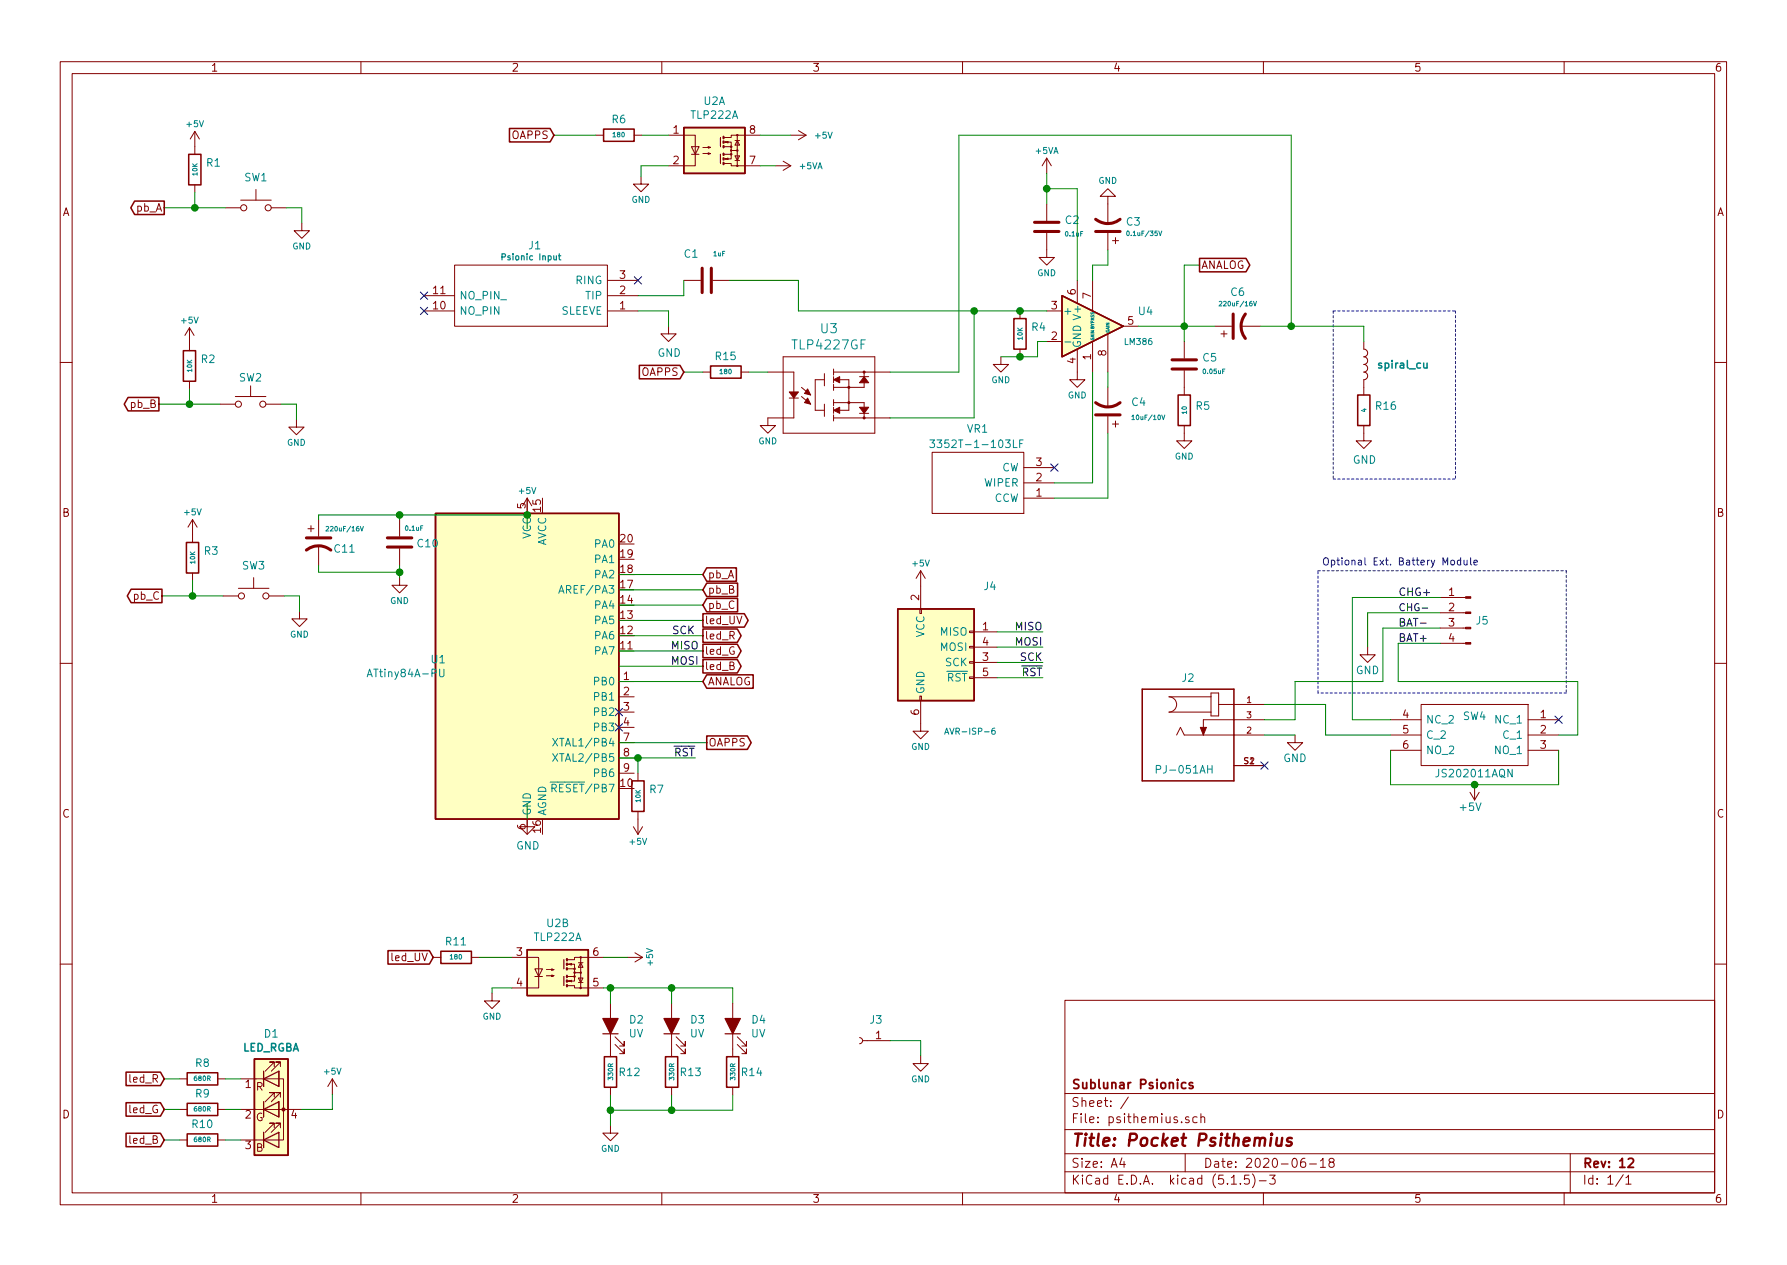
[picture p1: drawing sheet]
<svg xmlns="http://www.w3.org/2000/svg" width="297mm" height="210mm" viewBox="0 0 297 210" stroke-linecap="round" stroke-linejoin="round" font-family="sans-serif">
<g fill="none" stroke="#840000" stroke-width=".17">
<path d="M10 10.3h277v189.9h-277zM12 12.2h273v186.1h-273zM60 10.3v1.9M110 10.3v1.9M160 10.3v1.9M210 10.3v1.9M260 10.3v1.9M32.4 21.8l-.8 1.3M32.4 21.8v3.8M32.4 30.7v1.3M32.4 21.8l.7 1.3M37.5 34.5h2.5"/>
<path d="M40 33.3h5.1M42.5 31.5v1.8M45.1 34.5h2.5M50.2 37.1v1.2h1.2l-1.2 1.3-1.3-1.3h1.3M99.1 22.5h1.2M105.4 22.5h1.3M106.6 29.3v1.3h1.2l-1.2 1.3-1.3-1.3h1.3M111.1 22.5h4.5v5.1h-4.5M114.9 24.4h1.3l-.6 1.2zM114.9 25.6h1.3M116.8 25.5h1.3l-.4 .1v-.2l.4 .1M116.8 24.5h1.3l-.4 .1v-.2l.4 .1"/>
<path d="M120.4 23.6h1.1v.8M120.4 27.2h1.1v.4h4.9M120.4 24.4h1.1v1.2h-1.1M120.5 26.4l.5-.1v.2zM120.5 23.6l.5-.1v.2zM121.5 25.6v.8h-1.1M121.5 25h1.1M122.2 25.9h.7l-.3 .8zM122.2 26.7h.7M122.2 23.4h.7M122.6 23.4l.3 .7h-.7zM122.6 22.5v5.1"/>
<path d="M126.4 22.5h-4.9v.4h-1.1M128.9 27.6h2.5M130.2 26.8l1.2 .8M131.4 27.6l-1.2 .7M131.4 22.5h2.6M132.7 21.7l1.3 .8M134 22.5l-1.3 .7M174 38.7v4.1h1.3l-1.3 1.3-1.3-1.3h1.3M174 26.3v2.5M174 33.9v2.8M174 26.3l-.8 1.3M174 26.3l.8 1.3"/>
<path d="M184.1 32.6h1.3l-1.3-1.2-1.2 1.2h1.2v4.6M184.1 38.7v2.8M184.9 40h1M185.4 39.5v1M31.5 54.5v3.8M31.5 54.5l-.8 1.2M31.5 54.5l.8 1.2M70.5 51.7h5.1M70.5 49.1h5.1M75.6 44.1h25.4v10.1h-25.4zM101 46.6h5M101 51.7h5"/>
<path d="M101 49.1h5M111.1 54.2v1.3h1.3l-1.3 1.3-1.2-1.3h1.2M113.7 46.6h2.8M118.5 46.6h2.8M130.2 59.3h15.2v12.7h-15.2zM166.4 59.3v1.3h1.2l-1.2 1.2-1.3-1.2h1.3M169.5 51.7v1.3M169.5 58v1.3M174 51.7h2.5M174 56.8h2.5M179.1 58v5.1h1.2l-1.2 1.3-1.3-1.3h1.3M179.1 46.6v3.8"/>
<path d="M181.6 46.6v5.1M181.6 56.8v5M184.1 55.5v6.3M186.7 54.2h2.5M196.8 56.8v2.8M201.9 54.2h2.8M202.9 55.5h1.1M203.5 55v1M206.2 54.2h3.3M226.7 56.8v1.2a.63 .63 0 0 1 .6 .7 .63 .63 0 0 1-.6 .6 .63 .63 0 0 1 .6 .6 .63 .63 0 0 1-.6 .7 .63 .63 0 0 1 .6 .6 .63 .63 0 0 1-.6 .6 .63 .63 0 0 1 .6 .7 .63 .63 0 0 1-.6 .6v2.6M10 60.2h2M31.5 63.4v1.2"/>
<path d="M36.6 67.2h2.5M39.1 65.9h5.1M41.7 64.1v1.8M44.2 67.2h2.5M49.3 69.7v1.3h1.2l-1.2 1.3-1.3-1.3h1.3M116.8 61.8h1.3M123.2 61.8h1.3M127.6 61.8h4.4v3.3M131.2 66.2h1.5M132 66.2v3.3h-4.4v1.2h1.3l-1.3 1.3-1.2-1.3h1.2M133.2 65.9l1.5 1.3M133.2 64.4l1.5 1.3"/>
<path d="M137 63.1h-1.5v5.1h1.5M137 62.1v2M137 67.2v2M138.6 61.8h9.4M138.6 69.5h9.4M138.6 61.3v1.1M138.6 62.6v1M138.6 63.9v1M138.6 66.4v1M138.6 67.7v1M138.6 69v1M138.6 66.9h5v.8"/>
<path d="M139.6 63.1h1.5v5.1h-1.5M142.9 68.7h1.5M142.9 62.6h1.5M143.6 63.6v.8h-5M143.6 61.8v.8M143.6 68.7v.8M154.9 75.2h15.3v10.1h-15.3zM170.2 77.7h5.1M184.1 64.4v3.3M184.1 69.2v2.8M184.9 70.5h1M185.4 70v1"/>
<path d="M196.8 70.7v2.6h1.3l-1.3 1.2-1.2-1.2h1.2M196.8 61.6v4.1M226.7 70.7v2.6h1.3l-1.3 1.2-1.3-1.2h1.3M285 60.2h2M32 86.4v3.8M32 95.2v1.3M32 86.4l-.8 1.2M32 86.4l.8 1.2M37.1 99.1h2.5M39.6 97.8h5.1M42.2 96v1.8M44.7 99.1h2.5"/>
<path d="M51.2 87.9h1M51.7 87.4v1M53 86.4v2.7M53 90.7v3.3M66.4 96v1.3h1.3l-1.3 1.2-1.2-1.2h1.2M66.4 86.4v2.7M66.4 91.2v2.8M87.6 82.8v2.5M87.6 82.8l-.7 1.3M87.6 82.8l.8 1.3M153 94.9l-.7 1.2M153 94.9v6.3"/>
<path d="M153 94.9l.8 1.2M170.2 82.8h5.1M170.2 80.3h5.1M239.4 99.3h4.2M10 110.3h2M49.8 101.6v1.3h1.3l-1.3 1.2-1.3-1.2h1.3M102.9 113.3h2.5M102.9 115.8h2.5M102.9 118.4h2.5M152.9 115.7h.3v.8h-.3zM152.9 101.2h.3v.8h-.3zM153 116.5v5h1.3l-1.3 1.3-1.2-1.3h1.2"/>
<path d="M161.2 112.5h.7v.3h-.7zM161.2 110h.7v.2h-.7zM161.2 107.4h.7v.3h-.7zM161.2 104.9h.7v.3h-.7zM161.9 105h3.8M161.9 110.1h3.8M161.9 107.6h3.8M161.9 112.6h3.8M201.3 115.8h-7a1.27 1.27 0 0 1 1.3 1.3 1.27 1.27 0 0 1-1.3 1.3h7M201.3 115.2h1.3v3.8h-1.3zM202.6 117.1h7.6M210.2 119.6h-10.2v2.6"/>
<path d="M227.3 107.6v1.2h1.3l-1.3 1.3-1.2-1.3h1.2M231.1 119.6h5.1M236.2 117.1h17.8v10.1h-17.8zM239.4 106.9h4.2M239.4 104.4h4.2M239.4 101.8h4.2M254 119.6h5.1M285 110.3h2M87.6 137.4h-1.2l1.2 1.3 1.3-1.3h-1.3v-1.3v2.6M102.9 120.9h2.5M102.9 123.4h2.5M102.9 126h2.5"/>
<path d="M102.9 128.5h2.5M105.3 137.4l.7 1.3M106 128.5v1.3M106 134.9v3.8M106.8 137.4l-.8 1.3M195.6 122.2l.6-1.3 .6 1.3h13.4M205.1 127.2h5.1M215.3 122.2v1.2h1.2l-1.2 1.3-1.3-1.3h1.3M231.1 122.2h5.1M231.1 124.7h5.1M244.3 131.7l.8 1.3M245.1 130.4v2.6"/>
<path d="M245.9 131.7l-.8 1.3M254 122.2h5.1M254 124.7h5.1M72 159.1h1.3M78.4 159.1h1.2M85.1 159.1h4.4v5.1h-4.4M96.5 159.1v5.1M100.3 159.1h-4.8v.4h-1.1M104.3 159.1h2.5M105.5 158.4l1.3 .7M106.8 159.1l-1.3 .8M10 160.2h2"/>
<path d="M29.8 179.3h1.3M36.2 179.3h1.3M40 179.3h7.1v10.2h-7.1M43.8 178v2.6M45.6 177.3v-.8h-.8h.8l-1.5 1.5M46.4 178v2.6zM46.4 178h.1M46.6 177.3v-.8h-.8h.8l-1.5 1.5M55.2 179.3l-.7 1.3M55.2 179.3v2.6M55.2 179.3l.8 1.3M81.8 165.1v1.3h1.3l-1.3 1.2-1.3-1.2h1.3"/>
<path d="M88.9 161h1.3l-.7 1.3zM88.9 162.3h1.3M90.8 162.2h1.3l-.4 .1v-.3l.4 .2M90.8 161.2h1.3l-.4 .1v-.3l.4 .2M94.4 160.3h1.1v.7M94.4 163.8h1.1v.4h4.8M94.4 161h1.1v1.3h-1.1M94.5 163.1l.5-.2v.3zM94.5 160.3l.5-.2v.3zM95.5 162.3v.8h-1.1M95.5 161.7h1M96.1 162.6h.8l-.4 .7z"/>
<path d="M96.1 163.3h.8M96.1 160h.8M96.5 160l.4 .8h-.8zM101.5 166.7v8.9M102.2 173.6l1.6 1.5v-.7v.7h-.8M102.2 172.3l1.6 1.6v-.8v.8h-.8M111.6 166.7v8.9M112.4 173.6l1.5 1.5v-.7v.7h-.7M112.4 172.3l1.5 1.6v-.8v.8h-.7M121.8 166.7v8.9M122.6 173.6l1.5 1.5v-.7v.7h-.8M122.6 172.3l1.5 1.6v-.8v.8h-.8"/>
<path d="M142.9 172.5h.2a.51 .51 0 0 1 .3 .6 .51 .51 0 0 1-.5 .4M143.4 173h4.6M153 175.5v1.3h1.3l-1.3 1.2-1.2-1.2h1.2M177 166.3h108v32h-108zM285 160.2h2M29.8 189.5h1.3M29.8 184.4h1.3M36.2 189.5h1.3M36.2 184.4h1.3M40 184.4h10.2M43.8 183.1v2.6M43.8 188.2v2.5"/>
<path d="M45.6 187.4v-.7h-.8h.8l-1.5 1.5M45.6 182.4v-.8h-.8h.8l-1.5 1.5M46.4 183.1v2.6zM46.4 183.1h.1M46.6 187.4v-.7h-.8h.8l-1.5 1.5M46.6 182.4v-.8h-.8h.8l-1.5 1.5M60 198.3v1.9M101.5 187.1v1.2h1.2l-1.2 1.3-1.3-1.3h1.3M101.5 180.7v1.3M110 198.3v1.9M111.6 180.7v1.3M121.8 180.7v1.3"/>
<path d="M160 198.3v1.9M177 194.8h108M177 191.8h108M177 187.8h108M177 181.8h108M186.5 192.5l-.4 1h1M186.8 193v1M187.6 182.3l-1.3 2M197 191.8v3M197.6 185.7l-.3-.1-.2 .2v.2l.5 .2v.3h-.5M199 185.7l-.4-.1-.3 .3v.6l.3 .1 .4-.1M199.6 185.7l.2-.1 .4 .1 .1 .9"/>
<path d="M199.6 185.1v1.5M204.7 196.8h.8M206.2 196.7v.1M207.6 195.3h-.7l-.1 .7 .2-.1 .5 .1 .2 .2-.1 .5-.2 .1-.6-.1M208.2 195.1a1.71 1.71 0 0 1 0 2.3M209.3 196.3h1.2M210 198.3v1.9M211 195.3h1l-.5 .6 .4 .1v.7l-.2 .1h-.4l-.3-.1M216.9 192.5a.62 .62 0 0 0-.7 .7v.5a.48 .48 0 0 0 .8 .2 .61 .61 0 0 0-.1-.7l-.4-.1-.3 .3M217.7 193.5h1.1M219.5 193l.4-.5v1.5M219.5 194h.8"/>
<path d="M221.2 193.2l-.3-.3 .3-.4a.47 .47 0 0 1 .6 .3l-.2 .3-.4 .1a.48 .48 0 0 0-.2 .7l.2 .1a.47 .47 0 0 0 .6-.3l-.1-.4-.2-.1M260 198.3v1.9M261 191.8v6.5M269.8 195.2l-1.2 2M270.3 195.8l.4-.5v1.5M270.3 196.8h.8"/>
<circle cx="40.5" cy="34.5" r=".51"/>
<circle cx="44.6" cy="34.5" r=".51"/>
<circle cx="121.5" cy="25.6" r=".13"/>
<circle cx="121.5" cy="25" r=".13"/>
<circle cx="121.5" cy="24.4" r=".13"/>
<circle cx="122.6" cy="22.5" r=".13"/>
<circle cx="122.6" cy="27.6" r=".13"/>
<circle cx="122.6" cy="25" r=".13"/>
<circle cx="39.6" cy="67.2" r=".51"/>
<circle cx="43.7" cy="67.2" r=".51"/>
<circle cx="40.1" cy="99.1" r=".51"/>
<circle cx="44.2" cy="99.1" r=".51"/>
<circle cx="96.5" cy="159.1" r=".13"/>
<circle cx="95.5" cy="161.7" r=".13"/>
<circle cx="95.5" cy="161" r=".13"/>
<circle cx="95.5" cy="162.3" r=".13"/>
<circle cx="96.5" cy="161.7" r=".13"/>
<circle cx="96.5" cy="164.2" r=".13"/>
</g>
<path d="M197.1 180l-.4-.1-.3 .3v.4l.1 .2h.6M198.2 180a.37 .37 0 0 0-.5 .1v.3l.5 .1 .1 .1-.2 .3-.4-.1M270.7 192.7l.2-.2 .5 .1a.37 .37 0 0 1 0 .6l-.8 .8h.9" fill="none" stroke="#840000" stroke-width=".3"/>
<path d="M211.4 188.4l-.1 .1 .1 .1 .1-.1-.1-.1v.2M212.3 189.1l-.2 1.1 .1 .1a.59 .59 0 0 0 .8 0M213.1 189.1l-.1 1.3M214.7 189.2a.49 .49 0 0 0-.8 .3l.1 .2 .5 .1 .2 .3-.3 .3-.6-.1" fill="none" stroke="#840000" stroke-width=".41"/>
<g fill="#ffffc2" stroke="#ffffc2" stroke-width=".17">
<path d="M72.4 85.3h30.5v50.8h-30.5z"/>
<path d="M87.6 157.9h10.2v7.6h-10.2z"/>
<path d="M113.7 21.2h10.1v7.6h-10.1z"/>
<path d="M176.5 49.1l10.2 5.1-10.2 5.1z"/>
<path d="M149.2 101.2h12.7v15.3h-12.7z"/>
<path d="M42.3 176h5.6v16h-5.6z"/>
</g>
<g fill="none" stroke="#840000" stroke-width=".25">
<path d="M22.4 33.4h4.9v2.3h-4.9l-.7-1.2zM31.4 25.6h2v5.1h-2zM84.7 21.4h6.7l.7 1.1-.7 1.1h-6.7zM100.3 21.5h5.1v2h-5.1zM113.7 21.2h10.1v7.6h-10.1zM30.5 58.3h2v5.1h-2zM168.5 53h2.1v5h-2.1zM176.5 49.1l10.2 5.1-10.2 5.1zM199.4 42.9h7.7l.6 1.2-.6 1.1h-7.7zM21.3 66.1h5.1v2.2h-5.1l-.6-1.1zM106.3 60.7h6.7l.7 1.1-.7 1.2h-6.7zM118.1 60.8h5.1v2.1h-5.1z"/>
<path d="M195.8 65.7h2.1v5h-2.1zM225.7 65.7h2v5h-2zM21.8 97.9h5.1v2.3h-5.1l-.6-1.1zM31 90.2h2v5h-2zM72.4 85.3h30.5v50.8h-30.5zM117.5 96.9h5.1v2.3h-5.1l-.7-1.2zM117.5 94.4h4.9v2.2h-4.9l-.7-1.1zM117.5 99.5h5.1v2.2h-5.1l-.7-1.1zM116.8 102h6.9l.7 1.1-.7 1.1h-6.9zM116.8 104.5h5.8l.6 1.2-.6 1.1h-5.8zM116.8 107.1h5.8l.6 1.1-.6 1.1h-5.8zM116.8 109.6h5.8l.6 1.1-.6 1.2h-5.8z"/>
<path d="M117.5 112.2h7.7v2.2h-7.7l-.7-1.1zM149.2 101.2h12.7v15.3h-12.7zM189.9 114.5h15.2v15.3h-15.2zM105 129.8h2.1v5.1h-2.1zM117.5 122.3h6.7l.7 1.1-.7 1.2h-6.7zM64.5 158h6.9l.6 1.1-.6 1.1h-6.9zM73.3 158.1h5.1v2h-5.1zM87.6 157.9h10.2v7.6h-10.2zM21 178.2h5.7l.6 1.1-.6 1.1h-5.7zM31.1 178.3h5.1v2h-5.1zM42.3 176h5.6v16h-5.6zM100.5 175.6h2v5.1h-2z"/>
<path d="M110.6 175.6h2v5.1h-2zM120.8 175.6h2v5.1h-2zM21 188.4h5.7l.6 1.1-.6 1.1h-5.7zM21 183.3h5.7l.6 1.1-.6 1.1h-5.7zM31.1 188.5h5.1v2h-5.1zM31.1 183.4h5.1v2h-5.1z"/>
<circle cx="141.1" cy="66.9" r=".13"/>
<circle cx="141.1" cy="64.4" r=".13"/>
<circle cx="143.6" cy="61.8" r=".13"/>
<circle cx="143.6" cy="69.5" r=".13"/>
</g>
<g fill="none" stroke="#008484" stroke-width=".17">
<path d="M187.4 38.4h.1a.38 .38 0 0 1 .2 .4 .38 .38 0 0 1-.3 .3l-.1-.2zM192.6 38.4l.3 .8 .2-.8M177 56.8h1M202.7 50.2l.2-.1 .2 .2-.5 .5h.5M208.4 50.1l.2 .7 .3-.7M154.6 73.1h.7l-.4 .5 .4 .1v.5l-.2 .2-.5-.1M168.5 73.1v1.3h.6M169.5 73.7h.4M170.1 73.1h-.6v1.3M188.1 69.2l.3-.2v.7M188.1 69.7h.5M193.1 69l.3 .7 .2-.7"/>
<path d="M54.2 87.6l.3-.1 .1 .2-.4 .6h.4M59.9 87.5l.2 .8 .3-.8M92.9 98.6l.4-1.3 .5 1.3M93 98.2h.6M73.1 111.2v1.1l.2 .2h.3l.2-.2v-1.1M91.4 130h1.3M91.7 131h.7l.1-.2-.1-.3-.2-.2h-.5v1.3M91.9 122.7l.8 1.3M91.9 125.3l.8 1.2M92 131l.5 .6M92.7 122.7l-.8 1.3M92.7 125.3l-.8 1.2"/>
<path d="M157 122l.4-1 .3 1M157.1 121.7h.5M165.4 121h-.2a.63 .63 0 0 0-.2 1h.4v-.4l-.1-.2-.5 .2M192.2 127.9l.7-.1v-.5l-.2-.1h-.5v1.3M200.7 127.8h.8M201.5 127.2v1.3"/>
</g>
<g fill="none" stroke="#840000" stroke-width=".51">
<path d="M172 38.5h4M172 37h4M182.1 36.4a3.3 3.3 0 0 0 4.1 0M182.1 38.5h4.1M116.7 44.6v4M118.2 44.6v4M194.8 59.8h4.1M205 52.2v4.1M207 52.2a3.3 3.3 0 0 0 0 4.1M182.1 66.9a3.3 3.3 0 0 0 4.1 0M182.1 69h4.1M194.8 61.3h4.1"/>
<path d="M50.9 91.4a3.3 3.3 0 0 1 4.1 0M50.9 89.4h4.1M64.4 89.4h4.1M64.4 90.9h4.1"/>
</g>
<g fill="#840000" stroke="#840000" stroke-width=".17">
<path d="M131.2 65.1h1.5l-.7 1.1z"/>
<path d="M134.2 66.2l.5 1-1-.3z"/>
<path d="M134.2 64.6l.5 1.1-1-.3z"/>
<path d="M138.6 68.2l1-.5v1z"/>
<path d="M138.6 63.1l1-.5v1z"/>
<path d="M142.9 67.7h1.5l-.8 1z"/>
<path d="M143.6 62.6l.8 1h-1.5z"/>
<path d="M199.5 120.9h1l-.5 1.3z"/>
<path d="M243.6 106.8h.9v.3h-.9z"/>
<path d="M243.6 104.3h.9v.2h-.9z"/>
<path d="M243.6 101.7h.9v.3h-.9z"/>
<path d="M243.6 99.2h.9v.2h-.9z"/>
<circle cx="47.1" cy="184.4" r=".25"/>
</g>
<g fill="none" stroke="#840000" stroke-width=".2">
<path d="M119.8 22.9v1.5M119.8 25.6v1.6M93.7 159.5v1.5M43.8 179.3l2.6-1.3v2.6zM43.8 178v2.6M93.7 162.3v1.5M100.2 171.8h2.5M110.4 171.8h2.5M120.5 171.8h2.6M43.8 189.5l2.6-1.3v2.5zM43.8 184.4l2.6-1.3v2.6zM43.8 183.1v2.6"/>
<path d="M43.8 188.2v2.5"/>
</g>
<path d="M120.3 27v.3M120.3 26.3v.2M120.3 24.3v.2M120.3 23.5v.2M120.3 22.7v.3M120.3 25.5v.3M94.2 159.4v.2M94.2 163.7v.3M94.2 162.9v.3M94.2 160.9v.3M94.2 160.1v.3M94.2 162.2v.2" fill="none" stroke="#840000" stroke-width=".36"/>
<g fill="#840000" stroke="#840000" stroke-width=".2">
<path d="M100.2 169.3h2.5l-1.2 2.5z"/>
<path d="M110.4 169.3h2.5l-1.3 2.5z"/>
<path d="M120.5 169.3h2.6l-1.3 2.5z"/>
</g>
<path d="M92.8 42.5h.4M93 42.2v.8l.2 .2" fill="none" stroke="#008484" stroke-width=".2"/>
<path d="M221.6 51.7v27.9M221.6 51.7h20.3M241.9 51.7v27.9M221.6 79.6h20.3M219.1 94.9h41.2M260.3 94.9v20.3M219.1 115.2v-20.3M260.3 115.2h-41.2" fill="none" stroke="#0000c2" stroke-width=".17" stroke-dasharray=".4 .4"/>
<g fill="none" stroke="#008400" stroke-width=".17">
<path d="M27.3 34.5h10.2M32.4 32v2.5M47.6 34.5h2.6v2.6M92.1 22.5h7M106.7 22.5h4.4M111.1 27.6h-4.5v1.7M126.4 22.5h5M126.4 27.6h2.5M174 28.8v5.1M174 31.4h5.1v15.2M106 51.7h5.1v2.5M113.7 46.6v2.5h-7.7"/>
<path d="M121.3 46.6h11.4v5.1h41.3M161.9 51.7v17.8h-13.9M174 56.8h-1.5v2.5h-6.1M184.1 41.5v2.6h-2.5v2.5M189.2 54.2h12.7M199.4 44.1h-2.6v12.7M209.5 54.2h17.2v2.6M214.6 54.2v-31.7h-55.2v39.3h-11.4M26.4 67.2h10.2M31.5 64.6v2.6M46.7 67.2h2.6v2.5M113.7 61.8h3.1"/>
<path d="M124.5 61.8h3.1M181.6 61.8v18.5h-6.3M184.1 61.8v2.6M184.1 72v10.8h-8.8M26.9 99.1h10.2M32 96.5v2.6M47.2 99.1h2.6v2.5M53 94v1.1h13.4M66.4 85.6v.8M66.4 94v2M87.6 85.6h-34.6v.8M102.9 98h13.9"/>
<path d="M102.9 95.5h13.9M239.4 99.3h-14.6v20.3h6.3M102.9 113.3h13.9M102.9 105.7h13.9M102.9 100.6h13.9M102.9 110.7h13.9M102.9 103.1h13.9M102.9 108.2h13.9M165.7 105h7.7M165.7 107.6h7.7M165.7 110.1h7.7M165.7 112.6h7.7"/>
<path d="M210.2 117.1h10.1v5.1h10.8M239.4 104.4h-9.5v8.9h-14.6v6.3h-5.1M239.4 106.9h-7v6.4h29.9v8.9h-3.2M239.4 101.8h-12.1v5.8M102.9 123.4h14.6M102.9 126h12.7M106 126v2.5M210.2 122.2h5.1M231.1 124.7v5.7h28v-5.7M79.6 159.1h5.5M100.3 159.1h4M27.3 179.3h2.5"/>
<path d="M37.5 179.3h2.5M85.1 164.2h-3.3v.9M100.3 164.2h21.5v2.5M101.5 164.2v2.5M111.6 164.2v2.5M148 173h5v2.5M27.3 184.4h2.5M27.3 189.5h2.5M37.5 184.4h2.5M37.5 189.5h2.5M55.2 181.9v2.5h-5M101.5 182v5.1"/>
<path d="M111.6 182v2.5M121.8 182v2.5h-20.3"/>
</g>
<path d="M236.1 103.6h1M236.4 101.1h.9" fill="none" stroke="#000" stroke-width=".17"/>
<path d="M241.2 93.2l.2-.1 .3 .1 .1 .5-.1 .1h-.5zM242.8 93.2l-.3-.1-.3 .2 .1 .5h.5M242.8 92.7v1.2M243.4 93.1v.6l.1 .2 .4-.1M243.9 93.1v.8M244.4 92.7v1l.2 .2M245 93.5l.6-.1-.1-.2-.3-.1-.2 .2 .1 .5h.4" fill="none" stroke="#0000c2" stroke-width=".17"/>
<g fill="#008400" stroke="#008400" stroke-width=".25">
<circle cx="32.4" cy="34.5" r=".51"/>
<circle cx="214.6" cy="54.2" r=".51"/>
<circle cx="101.5" cy="184.5" r=".51"/>
<circle cx="32" cy="99.1" r=".51"/>
<circle cx="196.9" cy="54.2" r=".51"/>
<circle cx="174" cy="31.4" r=".51"/>
<circle cx="111.6" cy="184.5" r=".51"/>
<circle cx="161.9" cy="51.7" r=".51"/>
<circle cx="101.5" cy="164.2" r=".51"/>
<circle cx="111.6" cy="164.2" r=".51"/>
<circle cx="169.5" cy="51.7" r=".51"/>
<circle cx="245.1" cy="130.4" r=".51"/>
<circle cx="169.5" cy="59.3" r=".51"/>
<circle cx="31.5" cy="67.2" r=".51"/>
<circle cx="106" cy="126" r=".51"/>
<circle cx="66.4" cy="95.1" r=".51"/>
<circle cx="66.4" cy="85.6" r=".51"/>
<circle cx="87.6" cy="85.6" r=".51"/>
</g>
<g fill="none" stroke="#000084" stroke-width=".17">
<path d="M69.9 48.5l1.2 1.3M69.9 51.1l1.2 1.2M71.1 48.5l-1.2 1.3M71.1 51.1l-1.2 1.2M105.4 46l1.3 1.2M106.7 46l-1.3 1.2M174.7 77.1l1.2 1.2M175.9 77.1l-1.2 1.2M102.3 117.7l1.2 1.3M103.5 117.7l-1.2 1.3M258.5 119l1.2 1.2M259.7 119l-1.2 1.2"/>
<path d="M102.3 120.3l1.2 1.2M103.5 120.3l-1.2 1.2M209.6 126.6l1.2 1.3M210.8 126.6l-1.2 1.3"/>
</g>
<text font-size="2.8" fill="#840000" x="178" y="190.5">Title: Pocket Psithemius</text>
<g font-size="2.1" fill="#008484">
<text x="132" y="58.1">TLP4227GF</text>
<text x="136.4" y="55.4">U3</text>
</g>
<g font-size="2.1" fill="#840000">
<text x="178" y="184">Sheet: /</text>
<text x="178" y="181">Sublunar Psionics</text>
<text x="178" y="186.7">File: psithemius.sch</text>
<text x="178" y="196.9">KiCad E.D.A. kicad (5.1.5)-3</text>
<text x="178" y="194.1">Size: A4</text>
<text x="200" y="194.1">Date: 2020-06-18</text>
<text x="263" y="194.1">Rev: 12</text>
<text x="263" y="196.9">Id: 1/1</text>
</g>
<g font-size="1.8" fill="#840000">
<text x="35" y="11.9">1</text>
<text x="85" y="11.9">2</text>
<text x="135" y="11.9">3</text>
<text x="185" y="11.9">4</text>
<text x="235" y="11.9">5</text>
<text x="285" y="11.9">6</text>
<text x="85.1" y="23.1">OAPPS</text>
<text x="111.9" y="22.2">1</text>
<text x="124.6" y="22.2">8</text>
<text x="111.9" y="27.3">2</text>
<text x="124.6" y="27.3">7</text>
<text x="10.4" y="35.9">A</text>
<text x="22.6" y="35.2">pb_A</text>
<text x="285.4" y="35.9">A</text>
<text x="103" y="46.3">3</text>
<text x="199.6" y="44.7">ANALOG</text>
<text x="72.1" y="51.4">10</text>
<text x="72.1" y="48.9">11</text>
<text x="103" y="51.4">1</text>
<text x="103" y="48.9">2</text>
<text x="174.8" y="51.4">3</text>
<text x="178.8" y="49" transform="rotate(-90 178.8 49)">6</text>
<text x="181.4" y="49.6" transform="rotate(-90 181.4 49.6)">7</text>
<text x="187.5" y="54">5</text>
<text x="174.8" y="56.5">2</text>
<text x="181.4" y="59.8" transform="rotate(-90 181.4 59.8)">1</text>
<text x="183.9" y="59.2" transform="rotate(-90 183.9 59.2)">8</text>
<text x="106.7" y="62.5">OAPPS</text>
<text x="178.8" y="60.4" transform="rotate(-90 178.8 60.4)">4</text>
<text x="21.7" y="67.8">pb_B</text>
<text x="172.2" y="77.5">3</text>
<text x="172.2" y="82.5">1</text>
<text x="172.2" y="80">2</text>
<text x="10.4" y="85.9">B</text>
<text x="87.4" y="84.6" transform="rotate(-90 87.4 84.6)">5</text>
<text x="89.9" y="85" transform="rotate(-90 89.9 85)">15</text>
<text x="285.4" y="85.9">B</text>
<text x="103.2" y="95.2">18</text>
<text x="103.2" y="92.7">19</text>
<text x="103.2" y="90.2">20</text>
<text x="22.3" y="99.7">pb_C</text>
<text x="103.2" y="100.3">14</text>
<text x="103.2" y="97.8">17</text>
<text x="117.6" y="98.7">pb_B</text>
<text x="117.6" y="96.1">pb_A</text>
<text x="117.6" y="101.2">pb_C</text>
<text x="152.8" y="99.8" transform="rotate(-90 152.8 99.8)">2</text>
<text x="240.8" y="99.1">1</text>
<text x="240.8" y="101.6">2</text>
<text x="103.2" y="107.9">11</text>
<text x="103.2" y="105.4">12</text>
<text x="103.2" y="102.9">13</text>
<text x="117.1" y="103.8">led_UV</text>
<text x="117.1" y="106.3">led_R</text>
<text x="163.3" y="104.8">1</text>
<text x="163.3" y="107.3">4</text>
<text x="240.8" y="104.1">3</text>
<text x="240.8" y="106.7">4</text>
<text x="103.7" y="113">1</text>
<text x="117.1" y="108.8">led_G</text>
<text x="117.1" y="111.4">led_B</text>
<text x="117.6" y="113.9">ANALOG</text>
<text x="163.3" y="109.8">3</text>
<text x="163.3" y="112.4">5</text>
<text x="103.7" y="115.6">2</text>
<text x="103.7" y="118.1">3</text>
<text x="152.8" y="118.8" transform="rotate(-90 152.8 118.8)">6</text>
<text x="233.2" y="119.4">4</text>
<text x="256.1" y="119.4">1</text>
<text x="103.7" y="120.6">4</text>
<text x="103.7" y="123.2">7</text>
<text x="103.7" y="125.7">8</text>
<text x="117.7" y="124.1">OAPPS</text>
<text x="233.2" y="121.9">5</text>
<text x="233.2" y="124.5">6</text>
<text x="256.1" y="121.9">2</text>
<text x="256.1" y="124.5">3</text>
<text x="103.2" y="130.8">10</text>
<text x="103.7" y="128.3">9</text>
<text x="10.4" y="135.9">C</text>
<text x="87.4" y="137.9" transform="rotate(-90 87.4 137.9)">6</text>
<text x="285.4" y="135.9">C</text>
<text x="89.9" y="138.4" transform="rotate(-90 89.9 138.4)">16</text>
<text x="65.2" y="159.8">led_UV</text>
<text x="85.9" y="158.9">3</text>
<text x="98.6" y="158.9">6</text>
<text x="85.9" y="164">4</text>
<text x="98.6" y="164">5</text>
<text x="145.6" y="172.7">1</text>
<text x="21.7" y="180">led_R</text>
<text x="10.4" y="185.9">D</text>
<text x="21.6" y="185">led_G</text>
<text x="40.8" y="180.8">1</text>
<text x="40.8" y="185.9">2</text>
<text x="42.5" y="181.3">R</text>
<text x="48.4" y="185.9">4</text>
<text x="285.4" y="185.9">D</text>
<text x="21.7" y="190.1">led_B</text>
<text x="40.8" y="191">3</text>
<text x="42.5" y="186.4">G</text>
<text x="42.5" y="191.4">B</text>
<text x="35" y="199.9">1</text>
<text x="85" y="199.9">2</text>
<text x="135" y="199.9">3</text>
<text x="185" y="199.9">4</text>
<text x="235" y="199.9">5</text>
<text x="285" y="199.9">6</text>
</g>
<g font-size="1.8" fill="#008484">
<text x="117" y="17.4">U2A</text>
<text x="101.8" y="20.5">R6</text>
<text x="115" y="19.8">TLP222A</text>
<text x="34.4" y="27.7">R1</text>
<text x="40.6" y="30.1">SW1</text>
<text x="87.9" y="41.4">J1</text>
<text x="177.1" y="37.2">C2</text>
<text x="187.3" y="37.5">C3</text>
<text x="95.8" y="47.2">RING</text>
<text x="113.8" y="42.8">C1</text>
<text x="76.3" y="52.3">NO_PIN</text>
<text x="76.3" y="49.8">NO_PIN_</text>
<text x="93.2" y="52.3">SLEEVE</text>
<text x="97.5" y="49.8">TIP</text>
<text x="176.7" y="52.3">+</text>
<text x="189.3" y="52.4">U4</text>
<text x="204.6" y="49.2">C6</text>
<text x="109.3" y="59.3">GND</text>
<text x="119" y="59.9">R15</text>
<text x="171.5" y="55">R4</text>
<text x="179.7" y="57.9" transform="rotate(-90 179.7 57.9)">GND V+</text>
<text x="33.5" y="60.3">R2</text>
<text x="39.8" y="63.4">SW2</text>
<text x="200" y="60.1">C5</text>
<text x="229.3" y="61.3">spiral_cu</text>
<text x="160.8" y="71.9">VR1</text>
<text x="188.2" y="67.5">C4</text>
<text x="198.8" y="68.1">R5</text>
<text x="228.8" y="68.1">R16</text>
<text x="156.2" y="74.5">3352T-1-103LF</text>
<text x="224.9" y="77.1">GND</text>
<text x="163.6" y="80.9">WIPER</text>
<text x="165.2" y="83.4">CCW</text>
<text x="166.5" y="78.4">CW</text>
<text x="34" y="92.2">R3</text>
<text x="40.3" y="94.7">SW3</text>
<text x="55.7" y="91.9">C11</text>
<text x="69.5" y="91">C10</text>
<text x="90.8" y="90.9" transform="rotate(-90 90.8 90.9)">AVCC</text>
<text x="98.9" y="93.6">PA1</text>
<text x="98.9" y="91.1">PA0</text>
<text x="93.6" y="98.7">AREF/PA3</text>
<text x="98.9" y="101.2">PA4</text>
<text x="98.9" y="96.1">PA2</text>
<text x="163.6" y="98.1">J4</text>
<text x="98.9" y="106.3">PA6</text>
<text x="98.9" y="103.8">PA5</text>
<text x="153.7" y="106" transform="rotate(-90 153.7 106)">VCC</text>
<text x="156.4" y="105.7">MISO</text>
<text x="245.4" y="103.8">J5</text>
<text x="61.6" y="112.6">ATtiny84A-PU</text>
<text x="71.7" y="110.3">U1</text>
<text x="98.9" y="113.9">PB0</text>
<text x="98.9" y="108.8">PA7</text>
<text x="156.4" y="108.2">MOSI</text>
<text x="157.2" y="110.7">SCK</text>
<text x="157.4" y="113.3">RST</text>
<text x="196.5" y="113.3">J2</text>
<text x="225.4" y="112.1">GND</text>
<text x="98.9" y="116.5">PB1</text>
<text x="98.9" y="119">PB2</text>
<text x="153.7" y="115.4" transform="rotate(-90 153.7 115.4)">GND</text>
<text x="243.2" y="119.7">SW4</text>
<text x="92.8" y="124.1">XTAL1/PB4</text>
<text x="98.9" y="121.5">PB3</text>
<text x="237" y="120.3">NC_2</text>
<text x="237" y="122.8">C_2</text>
<text x="237" y="125.3">NO_2</text>
<text x="248.6" y="125.3">NO_1</text>
<text x="248.7" y="120.3">NC_1</text>
<text x="250" y="122.8">C_1</text>
<text x="92.5" y="131.7">RESET/PB7</text>
<text x="92.8" y="126.6">XTAL2/PB5</text>
<text x="98.9" y="129.2">PB6</text>
<text x="108" y="131.8">R7</text>
<text x="192.7" y="128.6">PJ-051AH</text>
<text x="213.3" y="126.7">GND</text>
<text x="239.1" y="129.2">JS202011AQN</text>
<text x="90.8" y="135.6" transform="rotate(-90 90.8 135.6)">AGND</text>
<text x="242.8" y="134.8">+5V</text>
<text x="85.8" y="141.2">GND</text>
<text x="91" y="154.1">U2B</text>
<text x="74.2" y="157.1">R11</text>
<text x="88.9" y="156.4">TLP222A</text>
<text x="44" y="172.5">D1</text>
<text x="104.5" y="172.4">UV</text>
<text x="104.7" y="170.1">D2</text>
<text x="114.7" y="172.4">UV</text>
<text x="114.8" y="170.1">D3</text>
<text x="124.8" y="172.4">UV</text>
<text x="125" y="170.1">D4</text>
<text x="144.7" y="170.1">J3</text>
<text x="32.5" y="177.3">R8</text>
<text x="40.2" y="174.8">LED_RGBA</text>
<text x="103" y="178.9">R12</text>
<text x="113.2" y="178.9">R13</text>
<text x="123.3" y="178.9">R14</text>
<text x="32.5" y="182.4">R9</text>
<text x="32" y="187.5">R10</text>
</g>
<g font-size="1.8" fill="#008400">
<text x="88.3" y="89.6" transform="rotate(-90 88.3 89.6)">VCC</text>
<text x="88.3" y="135.6" transform="rotate(-90 88.3 135.6)">GND</text>
</g>
<g font-size="1.8">
<text x="232.4" y="99.1">CHG+</text>
<text x="111.7" y="107.9">MISO</text>
<text x="111.8" y="105.4">SCK</text>
<text x="168.8" y="107.3">MOSI</text>
<text x="168.8" y="104.8">MISO</text>
<text x="232.4" y="104.1">BAT-</text>
<text x="232.4" y="106.7">BAT+</text>
<text x="111.7" y="110.5">MOSI</text>
<text x="169.6" y="109.8">SCK</text>
<text x="169.8" y="112.4">RST</text>
<text x="112" y="125.7">RST</text>
</g>
<text font-size="1.7" fill="#0000c2" x="219.7" y="94">Optional Ext. Battery Module</text>
<text font-size="1.7" x="232.4" y="101.6">CHG-</text>
<g font-size="1.4" fill="#008484">
<text x="31.1" y="21.1">+5V</text>
<text x="135.6" y="23">+5V</text>
<text x="133" y="28.1">+5VA</text>
<text x="172.2" y="25.6">+5VA</text>
<text x="105" y="33.7">GND</text>
<text x="182.6" y="30.6">GND</text>
<text x="48.6" y="41.4">GND</text>
<text x="83.8" y="43.3">Psionic Input</text>
<text x="172.4" y="45.9">GND</text>
<text x="30.2" y="53.8">+5V</text>
<text x="187.1" y="57.3">LM386</text>
<text x="164.8" y="63.7">GND</text>
<text x="177.5" y="66.2">GND</text>
<text x="47.7" y="74.1">GND</text>
<text x="126.1" y="73.8">GND</text>
<text x="195.3" y="76.4">GND</text>
<text x="86.4" y="82.1">+5V</text>
<text x="30.7" y="85.6">+5V</text>
<text x="151.8" y="94.2">+5V</text>
<text x="64.8" y="100.4">GND</text>
<text x="48.2" y="106">GND</text>
<text x="151.5" y="124.6">GND</text>
<text x="157.8" y="122.1">AVR-ISP-6</text>
<text x="104.8" y="140.4">+5V</text>
<text x="108.5" y="160.4" transform="rotate(-90 108.5 160.4)">+5V</text>
<text x="80.2" y="169.5">GND</text>
<text x="54" y="178.6">+5V</text>
<text x="151.5" y="179.9">GND</text>
<text x="99.9" y="191.4">GND</text>
</g>
<g font-size="1.4" fill="#840000">
<text x="207.3" y="116.8">1</text>
<text x="207.3" y="119.4">3</text>
<text x="207.3" y="121.9">2</text>
<text x="206.8" y="127">S1</text>
<text x="207.7" y="127">2</text>
</g>
<g font-size="1.1" fill="#008484">
<text x="102" y="22.8">180</text>
<text x="32.8" y="29.2" transform="rotate(-90 32.8 29.2)">10K</text>
<text x="177.2" y="39.3">0.1uF</text>
<text x="187.7" y="39.2">0.1uF/35V</text>
<text x="118.6" y="42.6">1uF</text>
<text x="203.1" y="50.9">220uF/16V</text>
<text x="170" y="56.5" transform="rotate(-90 170 56.5)">10K</text>
<text x="31.9" y="61.8" transform="rotate(-90 31.9 61.8)">10K</text>
<text x="119.7" y="62.2">180</text>
<text x="200.1" y="62.1">0.05uF</text>
<text x="188.5" y="69.8">10uF/10V</text>
<text x="197.3" y="68.8" transform="rotate(-90 197.3 68.8)">10</text>
<text x="227.1" y="68.5" transform="rotate(-90 227.1 68.5)">4</text>
<text x="54.7" y="88.3">220uF/16V</text>
<text x="67.5" y="88.2">0.1uF</text>
<text x="32.4" y="93.7" transform="rotate(-90 32.4 93.7)">10K</text>
<text x="106.5" y="133.3" transform="rotate(-90 106.5 133.3)">10K</text>
<text x="74.9" y="159.5">180</text>
<text x="32.4" y="179.6">680R</text>
<text x="101.9" y="179.4" transform="rotate(-90 101.9 179.4)">330R</text>
<text x="112.1" y="179.4" transform="rotate(-90 112.1 179.4)">330R</text>
<text x="122.2" y="179.4" transform="rotate(-90 122.2 179.4)">330R</text>
<text x="32.4" y="184.7">680R</text>
<text x="32.4" y="189.8">680R</text>
</g>
<g font-size=".7" fill="#008484">
<text x="181.9" y="56.6" transform="rotate(-90 181.9 56.6)">GAIN BYPASS</text>
<text x="184.4" y="55.4" transform="rotate(-90 184.4 55.4)">GAIN</text>
</g>
</svg>
